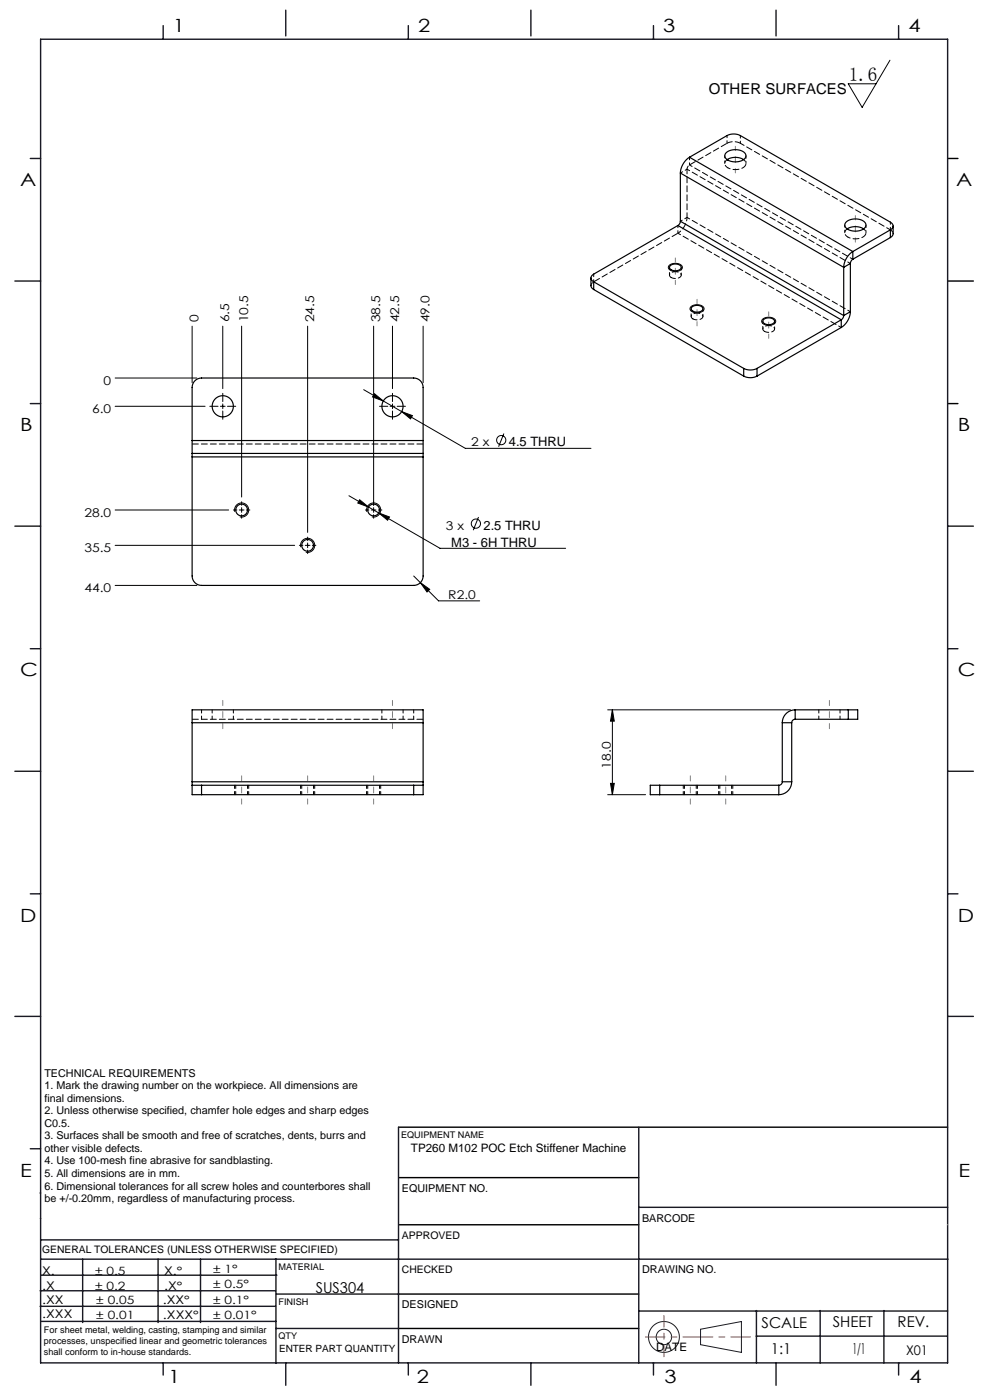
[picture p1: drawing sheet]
<svg xmlns="http://www.w3.org/2000/svg" width="210mm" height="297mm" viewBox="0 0 210 297" stroke-linecap="round" stroke-linejoin="round" font-family="sans-serif">
<g fill="none" stroke="#191924" stroke-width=".21">
<path d="M8.6 231.2v9.4M148.6 282l8.7-1.6v6.5l-8.7-1.6z"/>
<circle cx="140.8" cy="283.6" r="3.3"/>
<circle cx="140.8" cy="283.6" r="1.64"/>
</g>
<path d="M201 33.6h2.2M201 59.6h5.5M201 85.6h2.2M84.5 239.1h116.5M84.6 259.8h50.9M84.6 249.8h50.9M84.6 274.5h50.9M84.5 281.8h51" fill="none" stroke="#000" stroke-width=".3"/>
<path d="M136.9 283.6h22.3" fill="none" stroke="#f00" stroke-width=".21" stroke-dasharray="6.3 1.3 1.3 1.3" stroke-dashoffset="2.2"/>
<path d="M140.8 287.8v-8.7" fill="none" stroke="#f00" stroke-width=".21" stroke-dasharray="6.3 1.3 1.3 1.3" stroke-dashoffset="3.9"/>
<g fill="none" stroke="#191924" stroke-width=".3">
<path d="M8.6 8.3h192.4v280.8h-192.4zM34.6 5.4v2.9M60.6 2.2v5.4M86.6 5.4v2.9M112.6 2.2v5.4M138.6 5.4v2.9M164.6 2.2v5.4M190.6 5.4v2.9M6.4 33.6h2.2M3.2 59.6h5.4M6.4 85.6h2.2M3.2 111.6h5.4"/>
<path d="M201 111.6h5.5M6.4 137.6h2.2M201 137.6h2.2M3.2 163.6h5.4M201 163.6h5.5M6.4 189.6h2.2M201 189.6h2.2M3.2 215.6h5.4M201 215.6h5.5M84.5 239.1v50M135.5 239.1v50M6.4 243.7h2.2"/>
<path d="M8.5 253.1h.1M8.6 258.5h.1M135.5 256.1h65.5M8.5 277.1h49.9M8.5 273.8h49.9M8.6 267.1h75.9M8.6 263h75.9M8.8 270.5h49.9M17.5 267.1v13.5M33.5 267.1v13.5M42.5 267.1v13.5M58.5 267.1v22.1"/>
<path d="M58.6 274.5h26M84.6 267.1h116.5M135.5 278.1h65.5M160.5 278v11.1M174 278v11.1M187.5 278v11.1M8.8 280.3h49.7M34.6 289.1v2.6M58.5 281.8h26M60.6 289.1v4.8M86.6 289.1v2.6M112.6 289.1v4.8"/>
<path d="M138.6 289.1v2.6M160.4 283.5h40.6M164.6 289.1v4.8M190.6 289.1v2.6"/>
</g>
<path d="M201 259.8h.1" fill="none" stroke="#c0c0c0" stroke-width=".21"/>
<g fill="none" stroke="#000" stroke-width=".21">
<path d="M188.8 12.8l-5.9 10-3-5h5.9M141.9 56.3a1.9 1.9 0 0 1 2.9 .4 1.65 1.65 0 0 1-2.5 .7l-.5-.5zM40.8 69.2v12M47.3 69.2v13.2M51.3 69.2v36.2M65.3 69.2v43.7M79.3 69.2v38M83.3 69.2v13.2M89.8 69.2v12M146.5 65.1a1.9 1.9 0 0 1 2.9 .3 1.65 1.65 0 0 1-2.5 .7l-.5-.4zM161.7 67.8a1.9 1.9 0 0 1 2.9 .3 1.65 1.65 0 0 1-2.5 .7l-.5-.5zM24.4 86.2h19.1"/>
<path d="M24.4 80.2h17.4M46.8 86.2h1M47.3 85.7v1M77.1 82.7l21.6 12.4h26.7M79.4 83.5l1.9 1.6-2.3-.9zM82.8 86.2h1M83.3 85.7v1M85.2 87.3l2.3 .9-.4 .7zM106.9 92l-1.1 2.8M24.4 108.2h24.1M24.4 115.7h38.1M49.8 108.6a1.5 1.5 0 0 1 1.3-1.9 1.5 1.5 0 0 1 1.6 1.6 1.5 1.5 0 0 1-1.8 1.3"/>
<path d="M50.8 108.2h1M51.3 107.7v1M63.8 116.1a1.5 1.5 0 0 1 1.3-1.9 1.5 1.5 0 0 1 1.6 1.6 1.5 1.5 0 0 1-1.8 1.3M64.8 115.7h1M65.3 115.2v1M74 105.2l19.3 11.1h26.7M76.3 106l1.9 1.6-2.3-.9zM77.8 108.6a1.5 1.5 0 0 1 1.3-1.9 1.5 1.5 0 0 1 1.6 1.6 1.5 1.5 0 0 1-1.8 1.3M78.8 108.2h1M79.3 107.7v1M80.3 108.8l2.3 .9-.4 .7zM101.5 109.7l-1.1 2.8"/>
<path d="M24.4 124.2h17.4M87.8 122.2l5.2 5.3h8.8M89.2 123.6l1.9 1.4-.5 .6zM128.9 150.6h38.8M129.9 150.6v18M129.9 150.6l.4 2.4h-.8zM128.9 168.6h8M129.5 166.2h.8l-.4 2.4z"/>
<circle cx="106.3" cy="93.4" r=".98"/>
<circle cx="100.9" cy="111.1" r=".98"/>
</g>
<g fill="none" stroke="#000" stroke-width=".21" stroke-dasharray="15.2 1.3 1.3 1.3">
<path d="M46.3 86.2h-1.8M47.3 85.2v-1.8M47.3 87.2v1.7M48.3 86.2h1.7M82.3 86.2h-1.8M83.3 85.2v-1.8M83.3 87.2v1.7M84.3 86.2h1.7M50.3 108.2h-.8M51.3 107.2v-.8M51.3 109.2v.7M52.3 108.2h.7"/>
<path d="M64.3 115.7h-.8M65.3 114.7v-.8M65.3 116.7v.7M66.3 115.7h.7M78.3 108.2h-.8M79.3 107.2v-.8M79.3 109.2v.7M80.3 108.2h.7"/>
</g>
<g fill="none" stroke="#000" stroke-width=".21" stroke-dasharray="1.3 .6" stroke-dashoffset=".6">
<path d="M146.3 35l34.6 20M180.4 55.9l-34.7-20M178.4 69.5l-34.6-20M180.4 66.1l-34.7-20M42.8 152.6v-2M45 150.6v2M49.5 152.6v-2M81 150.6v2M85.5 152.6v-2M87.8 150.6v2M173.7 150.6v2M178.2 152.6v-2"/>
<path d="M49.8 166.6v2M50 166.6v2M52.5 168.6v-2M52.8 168.6v-2M63.8 166.6v2M64 166.6v2M66.5 168.6v-2M66.8 168.6v-2M77.8 166.6v2M78 166.6v2M80.5 168.6v-2M80.8 168.6v-2"/>
<path d="M144.9 166.6v2M145.2 166.6v2M147.7 168.6v-2M147.9 168.6v-2M152.4 166.6v2M152.7 166.6v2M155.2 168.6v-2M155.4 168.6v-2"/>
</g>
<path d="M47.3 154.6v-6M83.3 154.6v-6M175.9 154.6v-6M51.3 170.6v-6M65.3 170.6v-6M79.3 170.6v-6M146.4 170.6v-6M153.9 170.6v-6" fill="none" stroke="#808080" stroke-width=".21" stroke-dasharray="15.2 1.3 1.3 1.3" stroke-dashoffset="14.1"/>
<path d="M156 36.7v-5.7M181.4 51.4v-5.7M143.3 60.4v-5.7M147.9 69.1v-5.6M163.1 71.8v-5.6" fill="none" stroke="#808080" stroke-width=".21" stroke-dasharray="15.2 1.3 1.3 1.3" stroke-dashoffset="14.3"/>
<g fill="#000">
<path d="M89.2 123.6l1.4 2 .5-.6zM76.3 106l-.4 .7 2.3 .9zM80.3 108.8l1.9 1.6 .4-.7zM79.4 83.5l-.4 .7 2.3 .9zM85.2 87.3l1.9 1.6 .4-.7z"/>
<path d="M129.5 166.2h.8l-.4 2.4zM129.9 150.6l.4 2.4h-.8z"/>
</g>
<g fill="none" stroke="#000" stroke-width=".25">
<path d="M144.3 36.7l34.7 20M144.3 36.7v10.2M146.3 33.4a4.3 4.3 0 0 0-2 3.3M146.3 33.4l7.9-4.6a3.1 3.1 0 0 1 2.8 0l31.9 18.3a.86 .86 0 0 1 .6 .8 .86 .86 0 0 1-.6 .9M146.3 33.4l34.6 20M154.1 32.3a3.1 3.1 0 0 1 4.1 .4 1.25 1.25 0 0 1-1.3 1.5 2.65 2.65 0 0 1-3.2-1l.1-.5zM154.2 33.9a3.4 3.4 0 0 1 3.5 0M125.3 59l.1 1.8 .5 .6M125.9 59.8l31.9 18.4M125.9 59.8v1.6M142.1 56.4a1.59 1.59 0 0 1 2.4 .3 1.43 1.43 0 0 1-2.5 .1zM143.8 47.8l-17.9 10.4a.86 .86 0 0 0-.6 .8 .86 .86 0 0 0 .6 .8"/>
<path d="M143.8 47.8l34.6 20M144.3 46.9l-.1 .6-.4 .3M144.3 46.9l34.7 20M179 56.7v10.2M179.6 47a3.1 3.1 0 0 1 4 .4 1.24 1.24 0 0 1-1.2 1.5 2.64 2.64 0 0 1-3.2-1l.1-.5zM179.7 48.6a3.4 3.4 0 0 1 3.5 0M180.4 55.9l-1.4 .8M180.4 55.9v10.2M180.9 53.4a4.3 4.3 0 0 0-1.9 3.3M180.9 55l-.4 .4-.1 .5M180.9 53.4v1.6M188.9 48.8l-8 4.6"/>
<path d="M188.9 48.8v1.6M188.9 50.4l-8 4.6M189.5 47.9l-.1 1.9-.5 .6M125.9 61.4l31.9 18.4M146.7 65.2a1.59 1.59 0 0 1 2.4 .3 1.43 1.43 0 0 1-2.5 0zM157.8 78.2a3.1 3.1 0 0 0 2.8 0M157.8 79.8a3.1 3.1 0 0 0 2.8 0M157.8 78.2v1.6M160.6 78.2v1.6M161.9 67.9a1.59 1.59 0 0 1 2.4 .2 1.43 1.43 0 0 1-2.5 .1zM178.4 67.8l-17.8 10.4M178.4 67.8v1.7"/>
<path d="M178.4 69.5l-17.8 10.3M179 66.9l-.2 .6-.4 .3M180.4 66.1a4.3 4.3 0 0 1-2 3.4M180.4 66.1l-1.4 .8M40.8 93.5v-11.3a2 2 0 0 1 2-2h45a2 2 0 0 1 2 2v11.3M40.8 93.5v2.7M40.8 96.2v.7M40.8 96.9v25.3a2 2 0 0 0 2 2h45a2 2 0 0 0 2-2v-25.3M40.8 93.5h49M40.8 96.2h49M40.8 96.9h49M89.8 93.5v2.7"/>
<path d="M89.8 96.2v.7M40.8 153.3v-2.7h49v2.7M40.8 153.3v12.6M40.8 153.3h49M89.8 153.3v12.6M165.9 153.3h2M165.9 153.3v12.6M167.9 153.3v12.6M168.7 150.6a2.74 2.74 0 0 0-2.8 2.7M168.7 152.6a.74 .74 0 0 0-.8 .7M168.7 150.6h11.2M168.7 150.6v2"/>
<path d="M168.7 152.6h11.2M179.9 150.6h2v2h-2M179.9 150.6v2M40.8 166.6h2M40.8 166.6v2h2M40.8 165.9v.7M40.8 165.9h49M42.8 166.6v2M42.8 166.6h45M42.8 168.6h45M87.8 166.6h2M87.8 166.6v2"/>
<path d="M89.8 166.6v2h-2M89.8 165.9v.7M139.9 166.6h-2v2h2M139.9 166.6h25.3M139.9 168.6h25.3M139.9 166.6v2M165.2 166.6v2M165.9 165.9a.74 .74 0 0 1-.7 .7M165.9 165.9h2M167.9 165.9a2.74 2.74 0 0 1-2.7 2.7"/>
<circle cx="47.3" cy="86.2" r="2.25"/>
<circle cx="83.3" cy="86.2" r="2.25"/>
<circle cx="51.3" cy="108.2" r="1.25"/>
<circle cx="65.3" cy="115.7" r="1.25"/>
<circle cx="79.3" cy="108.2" r="1.25"/>
</g>
<path d="M89.8 94.2h-49M40.8 152.6h49" fill="none" stroke="#000" stroke-width=".21" stroke-dasharray="1.3 .6" stroke-dashoffset="-.1"/>
<path d="M145.7 35.9v10.2M142.4 58.9a1.44 1.44 0 0 0 2.1-.6 1.44 1.44 0 0 0-2.5 .1l.4 .5M147 67.6a1.44 1.44 0 0 0 2.1-.5 1.44 1.44 0 0 0-2.5 .1l.4 .4M162.2 70.3a1.44 1.44 0 0 0 2.1-.6 1.44 1.44 0 0 0-2.5 .1l.4 .5" fill="none" stroke="#000" stroke-width=".21" stroke-dasharray="1.3 .6" stroke-dashoffset=".3"/>
<g fill="none" stroke="#000" stroke-width=".21" stroke-dasharray="1.3 .6" stroke-dashoffset=".8">
<path d="M145.7 35.9l-1.4 .8M146.3 35v-1.6M153.7 33v1.7M154.2 28.8v1.6M154.4 35.6a3 3 0 0 0 3.8-.6v-.7l-.5-.4M157 30.4v-1.6M158.2 34.7v-1.7M125.9 59.8v-1.6M142 56.7v1.7M143.8 47.8v1.7M144.3 46.9l1.4-.8M144.5 58.4v-1.7"/>
<path d="M179.2 47.7v1.7M179.9 50.3a3 3 0 0 0 3.7-.6v-.7l-.4-.4M183.7 49.4v-1.7M188.9 47.1v1.7M146.6 65.5v1.6M149.1 67.1v-1.6M161.8 68.2v1.6M164.3 69.8v-1.6"/>
</g>
<path d="M145.7 35.9l.2-.5 .4-.4M154.2 33.9a.94 .94 0 0 0-.5 .9 .94 .94 0 0 0 .7 .8M145.7 46.1a4.3 4.3 0 0 1-1.9 3.4M179.7 48.6a.94 .94 0 0 0-.5 .9 .94 .94 0 0 0 .7 .8M188.9 48.8l.4 .3 .2 .5M125.3 60.6l.2-.4 .4-.4" fill="none" stroke="#000" stroke-width=".21" stroke-dasharray="1.3 .6" stroke-dashoffset=".5"/>
<path d="M157 30.4l31.9 18.4" fill="none" stroke="#000" stroke-width=".21" stroke-dasharray="1.3 .6" stroke-dashoffset=".4"/>
<path d="M146.3 35l7.9-4.6M125.9 59.8l17.9-10.3" fill="none" stroke="#000" stroke-width=".21" stroke-dasharray="1.3 .6" stroke-dashoffset="-.2"/>
<path d="M154.2 30.4a3.1 3.1 0 0 1 2.8 0" fill="none" stroke="#000" stroke-width=".21" stroke-dasharray="1.3 .6" stroke-dashoffset=".1"/>
<text font-size="4.1" x="180" y="17.2">1.6</text>
<g font-size="3.9">
<text x="36.7" y="6.9">1</text>
<text x="88.7" y="6.9">2</text>
<text x="140.7" y="6.9">3</text>
<text x="192.7" y="6.9">4</text>
<text x="4.2" y="39.5">A</text>
<text x="202.9" y="39.5">A</text>
<text x="4.2" y="91.5">B</text>
<text x="203.2" y="91.5">B</text>
<text x="4.2" y="143.5">C</text>
<text x="203.2" y="143.5">C</text>
<text x="4.2" y="195.5">D</text>
<text x="203.2" y="195.5">D</text>
<text x="4.2" y="249.6">E</text>
<text x="203.3" y="249.6">E</text>
<text x="35.7" y="293.4">1</text>
<text x="88.4" y="293.4">2</text>
<text x="141" y="293.4">3</text>
<text x="193" y="293.4">4</text>
</g>
<g font-size="3.2">
<text x="150.4" y="20">OTHER SURFACES</text>
<text x="67" y="274.4">SUS304</text>
<text x="161.6" y="281.7">SCALE</text>
<text x="176.7" y="281.5">SHEET</text>
<text x="190.4" y="281.5">REV.</text>
<text x="163.5" y="287.3">1:1</text>
<text x="180.8" y="287.3">1/1</text>
</g>
<text font-size="2.8" x="192.2" y="287.5">X01</text>
<g font-size="2.7">
<text x="107.9" y="94.7">4.5 THRU</text>
<text x="102.6" y="112.4">2.5 THRU</text>
<text x="95.7" y="116">M3 - 6H THRU</text>
</g>
<g font-size="2.6">
<text x="42.1" y="68.4" transform="rotate(-90 42.1 68.4)">0</text>
<text x="48.6" y="68.4" transform="rotate(-90 48.6 68.4)">6.5</text>
<text x="52.6" y="68.4" transform="rotate(-90 52.6 68.4)">10.5</text>
<text x="66.6" y="68.4" transform="rotate(-90 66.6 68.4)">24.5</text>
<text x="80.6" y="68.4" transform="rotate(-90 80.6 68.4)">38.5</text>
<text x="84.6" y="68.4" transform="rotate(-90 84.6 68.4)">42.5</text>
<text x="91.1" y="68.4" transform="rotate(-90 91.1 68.4)">49.0</text>
<text x="22" y="81.6">0</text>
<text x="19.6" y="87.6">6.0</text>
<text x="100" y="94.7">2 x</text>
<text x="17.9" y="109.6">28.0</text>
<text x="94.6" y="112.4">3 x</text>
<text x="17.9" y="117.1">35.5</text>
<text x="17.9" y="125.6">44.0</text>
<text x="95.1" y="127.1">R2.0</text>
<text x="129.5" y="163.1" transform="rotate(-90 129.5 163.1)">18.0</text>
</g>
<g font-size="2.5">
<text x="87.2" y="244.4">TP260 M102 POC Etch Stiffener Machine</text>
<text x="8.9" y="273.6">.X</text>
<text x="8.9" y="270.4">X.</text>
<text x="34.8" y="273.7">.X°</text>
<text x="34.8" y="270.5">X.°</text>
<text x="9" y="276.7">.XX</text>
<text x="9" y="279.7">.XXX</text>
<text x="34.5" y="276.7">.XX°</text>
<text x="34.6" y="279.8">.XXX°</text>
<text x="139.2" y="286.6">DATE</text>
</g>
<g font-size="2.4">
<text x="45.2" y="270">± 1°</text>
<text x="20.2" y="270.4">± 0.5</text>
<text x="20.2" y="273.7">± 0.2</text>
<text x="45.2" y="273.2">± 0.5°</text>
<text x="20.4" y="279.7">± 0.01</text>
<text x="20.4" y="276.7">± 0.05</text>
<text x="45.2" y="276.7">± 0.1°</text>
<text x="45.2" y="279.7">± 0.01°</text>
</g>
<g font-size="2.3">
<text x="9.4" y="228.4">TECHNICAL REQUIREMENTS</text>
<text x="9.4" y="231.1">1. Mark the drawing number on the workpiece. All dimensions are</text>
<text x="9.4" y="233.7">final dimensions.</text>
<text x="9.4" y="236.4">2. Unless otherwise specified, chamfer hole edges and sharp edges</text>
<text x="9.4" y="239">C0.5.</text>
<text x="9.4" y="241.7">3. Surfaces shall be smooth and free of scratches, dents, burrs and</text>
<text x="9.4" y="244.4">other visible defects.</text>
<text x="9.4" y="247">4. Use 100-mesh fine abrasive for sandblasting.</text>
<text x="9.4" y="249.7">5. All dimensions are in mm.</text>
<text x="9.4" y="252.4">6. Dimensional tolerances for all screw holes and counterbores shall</text>
<text x="9.4" y="255">be +/-0.20mm, regardless of manufacturing process.</text>
<text x="85.2" y="252.9">EQUIPMENT NO.</text>
<text x="136.2" y="259.2">BARCODE</text>
<text x="136.2" y="270.2">DRAWING NO.</text>
<text x="85.2" y="277.6">DESIGNED</text>
<text x="85.2" y="284.9">DRAWN</text>
</g>
<g font-size="2.2">
<text x="85.2" y="262.8">APPROVED</text>
<text x="8.9" y="265.9">GENERAL TOLERANCES (UNLESS OTHERWISE SPECIFIED)</text>
<text x="85.2" y="270.1">CHECKED</text>
</g>
<text font-size="2.1" x="59.2" y="286.7">ENTER PART QUANTITY</text>
<g font-size="1.9">
<text x="85.1" y="241.5">EQUIPMENT NAME</text>
<text x="59.1" y="269.5">MATERIAL</text>
<text x="59.1" y="276.9">FINISH</text>
<text x="9.3" y="282.9">For sheet metal, welding, casting, stamping and similar</text>
<text x="9.3" y="285.1">processes, unspecified linear and geometric tolerances</text>
<text x="9.3" y="287.4">shall conform to in-house standards.</text>
<text x="59.1" y="284.2">QTY</text>
</g>
</svg>
